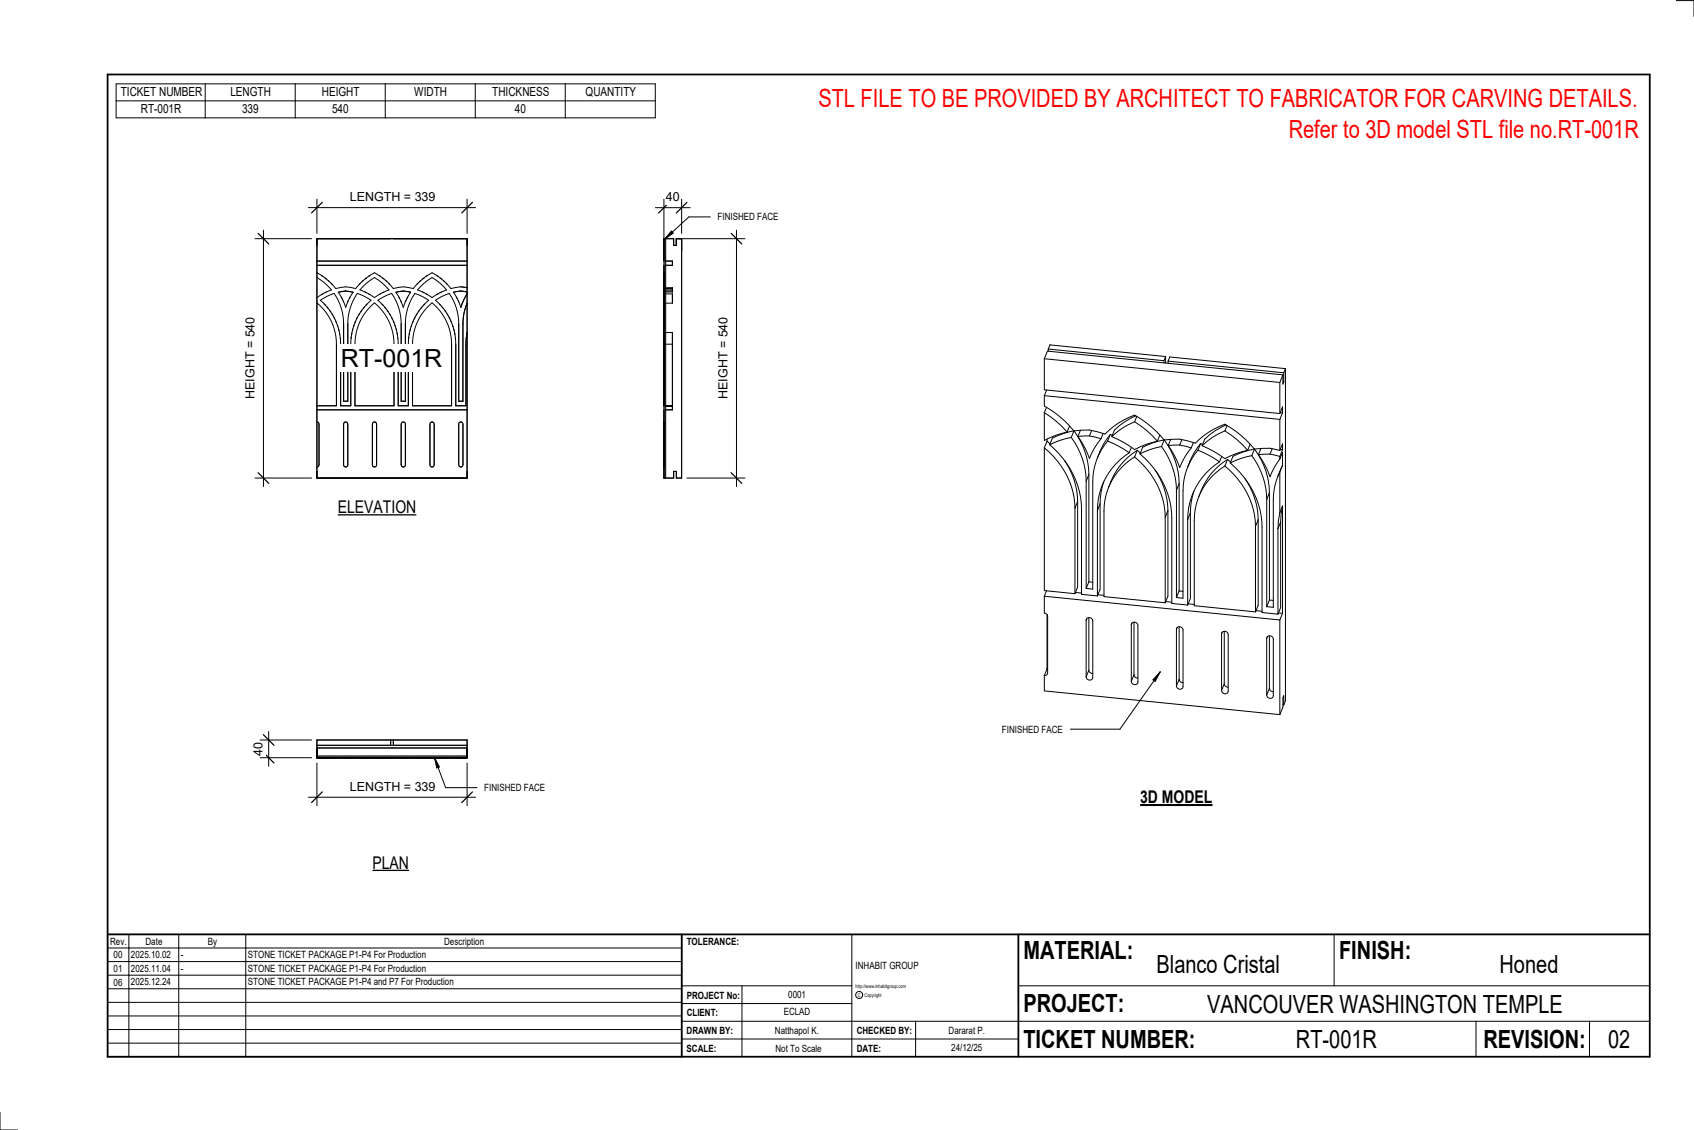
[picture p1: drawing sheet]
<svg xmlns="http://www.w3.org/2000/svg" width="914mm" height="610mm" viewBox="0 0 914 610" stroke-linecap="round" stroke-linejoin="round" font-family="sans-serif">
<path d="M171 408h81v1h-81z" fill="#7c7c7c"/>
<g fill="none" stroke="#000" stroke-width=".54">
<path d="M171 129h81v129h-81zM171 150l4 3 4 3-8 5M171 147l6 4 4 5a16 16 0 0 1 11 0l5-5 5-4 6 4 4 5a16 16 0 0 1 11 0l5-5 5-4 6 4 4 5a14 14 0 0 1 9-1M171 141h81M174 149h.1M174 158v1M175 150l1 1M176 158h-1M177 151l1 1M179 153h.1M183 158l4 8 4-8M185 157l-2 1"/>
<path d="M187 157h2M187 157l4 1M187 157l-4 1M187 157h-2M189 157l2 1M195 153h-1M196 154l6-4 4 3 4 3-8 5-8-5zM196 151l-1 1M197 158h1M198 150l-1 1M199 159h1M200 149h-1"/>
<path d="M205 149h.1M205 158v1M206 150l1 1M207 158h.1M208 151l1 1M210 153h.1M214 158l4 8 4-8M218 157l4 1M218 157l-4 1M226 153h-1M227 154l6-4 4 3 4 3-8 5-8-5zM227 151l-1 1"/>
<path d="M228 158h1M229 150l-1 1M230 159h1M231 149h-1M236 149h1M236 158v1M237 150l1 1M238 158h.1M239 151l1 1M241 153h.1M245 158l4 8M247 157l-2 1"/>
<path d="M249 157l-4 1M249 157l3 1M249 157h-2M252 159l-3 7zM252 143h-81M171 163a29 29 0 0 1 11 23v33h-11M173 162l7-4a29 29 0 0 1 5 17v41h3v-41a29 29 0 0 1 5-17l7 4a31 31 0 0 0-11 24v33h-5v-33a31 31 0 0 0-11-24zM175 164l1 1M176 166h1M178 167l1 1M179 169l1 1M180 171l1 1"/>
<path d="M181 173l1 1M182 175v1M183 177v1M183 180v1M184 160l1 1M185 162l1 1M188 162v1M189 160v1M190 180v1M190 177v1M191 175v1M192 173v1"/>
<path d="M193 171l-1 1M194 169v1M195 167v1M197 166h-1M198 164l-1 1M201 165l1-2a29 29 0 0 1 11 23v33h-21v-33a29 29 0 0 1 9-21zM204 162l7-4a29 29 0 0 1 6 17v41h2v-41a29 29 0 0 1 5-17l7 4a31 31 0 0 0-11 24v33h-5v-33a31 31 0 0 0-11-24zM206 164l1 1M208 166h.1M209 167l1 1M210 169l1 1M211 171l1 1"/>
<path d="M212 173l1 1M213 175v1M214 177v1M214 180l1 1M215 160l1 1M216 162l1 1M219 162v1M220 160v1M221 180v1M222 177l-1 1M222 175v1M223 173v1"/>
<path d="M224 171v1M225 169v1M226 167v1M228 166h-1M229 164v1M232 165l1-2a29 29 0 0 1 11 23v33h-21v-33a29 29 0 0 1 9-21zM237 164l1 1M239 166h.1M240 167l1 1M241 169l1 1M242 171l1 1M243 173l1 1"/>
<path d="M244 175l1 1M245 177v1M245 180l1 1M246 160l1 1M247 162l1 1M252 164l-2 9v43h-2v-41a29 29 0 0 0-6-17l-7 4a31 31 0 0 1 11 24v33h5v-33M252 179l-1 7zM184 182v1M190 182v1M215 182v1M221 182v1M246 182v1"/>
<path d="M171 228l1 1v22l-1 1M171 221h81M172 228h.1M186 228h.1M186 228h1l1 1v22a1.1 1.1 0 0 1-1 1 1.1 1.1 0 0 1-2-1zM187 228h.1M187 228h1M201 228h.1M201 228h2v1v22a1.1 1.1 0 0 1-1 1 1.1 1.1 0 0 1-1-1zM202 228h-1M202 228h.1M203 228h.1"/>
<path d="M217 228h.1M217 228h1l1 1v22a1.1 1.1 0 0 1-1 1 1.1 1.1 0 0 1-1-1zM218 228h-1M218 228h.1M219 228h.1M232 228h.1M232 228h2v1v22a1.1 1.1 0 0 1-1 1 1.1 1.1 0 0 1-1-1zM233 228h.1M233 228h1M234 228h.1M248 228h.1M248 228h1l1 1v22a1.1 1.1 0 0 1-1 1 1.1 1.1 0 0 1-1-1z"/>
<path d="M249 228h-1M249 228h.1M250 228h.1M172 252h.1M172 251v1M186 251v1M186 252h.1M187 252h.1M188 251h.1M201 251v1M201 252h1M202 252h.1"/>
<path d="M203 252h.1M203 251h.1M217 251v1M217 252h.1M217 252h1M218 252h.1M219 251h.1M232 251v1M233 252h.1M234 252h-1M234 252h.1M234 251h.1"/>
<path d="M248 251v1M248 252h.1M248 252h1M249 252h.1M250 251h.1M211 399v3M212 399v3M171 409h11M171 409h8zM171 409h1M171 409h16M171 409h81"/>
<path d="M171 409v-10h81v10M171 404h81M171 402h81M171 408h81M183 409h4zM184 409h-11h27h-11M187 409h4M187 409h15M192 409h10M200 409h-6h8M201 409h2M202 409h16"/>
<path d="M202 409h8zM204 409h9M214 409h4zM215 409h-11h27h-11M218 409h4zM218 409h15M223 409h10M225 409h8zM232 409h2M233 409h16M233 409h11M233 409h8z"/>
<path d="M245 409h4zM246 409h-11h17M249 409h3M251 409h1"/>
</g>
<path d="M358 129h1v129h-1z" fill="#7c7c7c"/>
<g fill="none" stroke="#000" stroke-width=".54">
<path d="M358 129h6v3h1v-3h3v129h-3v-4h-1v4h-6zM359 129v129M358 150v11M358 157v9v-7M358 147v9v-1M359 157h4v1M359 156h4M359 141h4v2h-4M359 155h4v3M359 159h4M359 158h4M363 159v5"/>
<path d="M358 163v23v-28v15M358 164v11M359 179h4v42h-4M359 164h4M359 186h4M564 194v16l127 13M564 194l127 12M564 194l1-5 128 13M566 188l62 7M566 188v1M567 186l62 6M567 186h.1"/>
<path d="M567 186l-1 2M628 195v1M629 192v4M629 192l-1 3M631 195v-2l63 6M631 195l62 6M631 195v1M694 199l-1 2M694 199v179l-1 2M359 219h4M564 213v6l8 6 8 7M564 213l127 13"/>
<path d="M565 220l-1 3M565 210l-1 3M691 206v17M693 202l-2 4M693 202v5v-1M693 206h.1M693 201v5M358 228v1M358 228v1zM564 223v15l6-3 6-2M564 223a51 51 0 0 1 12 10M565 238l2 1"/>
<path d="M565 238l-1 4M565 237v1M567 240a46 46 0 0 1 17 35v46h8M577 230l-1 3M578 236a40 40 0 0 1 8 24M578 236l-6 2-5 2M580 232l-6 2-6 2-1 4M580 232a28 28 0 0 1 17 2l7-6 8-4 9 6 7 7M580 232l-2 4M580 232a40 40 0 0 1 8 24M582 235l3 6 3 6 3-5 3-5M583 232l-1 3"/>
<path d="M588 235l6 2M588 235h-6M589 232l-1 3M595 234l-1 3M598 238l6 3 6 3M598 238a34 34 0 0 0-8 22v58l-4-1M599 234l-3 5-3 6M599 234l1 1M599 234l-1 4M600 236l7 3 5 4 6-3 7-2M612 228a51 51 0 0 1 13 10M612 228a39 39 0 0 0-12 8"/>
<path d="M613 224a37 37 0 0 0-11 8l-2 4M614 225l-2 3M626 235l-1 3M628 237l-6 2-5 2-2 4M628 237a28 28 0 0 1 17 2l7-6 9-4 9 6 7 7M628 237l-1 4M628 237a40 40 0 0 1 8 24M632 237l-1 3M638 237l-1 3M644 239l-1 3M648 239l-3 5-3 5M648 239l1 1"/>
<path d="M648 239l-1 4M661 232a51 51 0 0 1 12 11M661 232a39 39 0 0 0-12 8M662 229a37 37 0 0 0-12 8l-1 3M662 230l-1 2M675 240l-2 3M691 226v17M691 223h1M692 223v-3l-1 3M692 223l-1 3M358 251v1M358 251v1z"/>
<path d="M564 242a43 43 0 0 1 16 32M564 242v77l16 1M575 249a40 40 0 0 1 7 22M586 260v57M588 256l-2 4M588 256v58M594 244l-2 3M596 260l-2 6v6M600 259l-2 4M610 244a37 37 0 0 0-18 31M611 241l-1 3M612 246a43 43 0 0 1 17 33"/>
<path d="M612 246l-4 4-4 4-5 8M614 243a35 35 0 0 0-14 17M614 243l2 1M614 243l-2 3M615 245a46 46 0 0 1 18 34v47h8M623 254a40 40 0 0 1 7 22M627 241a40 40 0 0 1 8 23M627 241l-6 1-6 3M631 240l3 6 3 6 2-5 4-5M637 240l6 2M637 240h-6M643 248l-2 4"/>
<path d="M647 243l6 3 5 3M647 243a34 34 0 0 0-8 22v58l-4-1M649 240l6 4 6 3 6-2 6-2M658 249a37 37 0 0 0-17 31M659 246l-1 3M661 251a43 43 0 0 1 17 33M661 251l-7 6-3 5-3 5M663 248a35 35 0 0 0-15 17M663 248l1 1M663 248l-2 3M664 250a46 46 0 0 1 17 34v46l9 1M672 258a40 40 0 0 1 7 22"/>
<path d="M676 246a40 40 0 0 1 8 23M676 246l-6 1-6 3M677 242l-6 2-5 2-2 4M677 242a25 25 0 0 1 14 1M677 242l-1 4M677 242a40 40 0 0 1 8 24M679 245l4 6 3 6 2-5 3-4M681 242l-2 3M686 245h-7M686 245l5 1M687 242l-1 3M691 246v2"/>
<path d="M691 248l1-4v7M691 242l1 1M692 251l-1 2M692 251l-2 6M692 243l-1 3M692 243v-4l-1 4M580 274v46M582 271l-2 3M582 271v46l-2 3M592 275v46M594 272l-2 3M594 272v46l-2 3"/>
<path d="M599 262l-2 5-1 6v49l33 3M629 279v46M630 276l-1 3M630 276v46l-1 3M635 264v58M636 261l-1 3M636 261v58M643 277l-2 3M643 277v46l-2 3M645 265l-2 6v6M647 267l-1 5-1 6v49l33 3M649 264l-2 4"/>
<path d="M684 269v58M685 266l-1 3M685 266v58M691 277l-1 8M691 277v-22l-3 7-1 5v61l-3-1M692 273l-1 9M692 273l-1 4M692 273v58M641 280v46M678 284v46M679 280l-1 4M679 280v47l-1 3"/>
<path d="M690 285v46M691 282v46l-1 3M691 282l-1 3M565 319l-1 3M581 320h3M588 314h2M588 314l-2 3M636 319h3M636 319l-1 3M564 322v9h1l1 1v31l-1 1h-1M564 322l127 12M565 332v29"/>
<path d="M586 335a1.8 1.8 0 0 1 2-2 1.8 1.8 0 0 1 2 2v30a1.8 1.8 0 0 1-2 2 1.8 1.8 0 0 1-2-2M586 335v30M587 334l-1 1M588 333v29M593 321h3M611 337a1.8 1.8 0 0 1 2-1 1.8 1.8 0 0 1 1 1v31a1.8 1.8 0 0 1-2 1 1.8 1.8 0 0 1-1-1M611 337v31M611 336v1M612 336v28M629 325h4M635 339a1.8 1.8 0 0 1 2-1 1.8 1.8 0 0 1 2 2v30a1.8 1.8 0 0 1-2 2 1.8 1.8 0 0 1-2-2M635 339v31"/>
<path d="M635 339h.1M636 338v28M641 326h4M678 329l3 1M685 324h2M685 324l-1 3M690 331h2M691 334v52M692 331l-1 3M659 342a1.8 1.8 0 0 1 2-1 1.8 1.8 0 0 1 2 1v31a1.8 1.8 0 0 1-2 1 1.8 1.8 0 0 1-2-1M659 342v31M660 341l-1 1"/>
<path d="M661 341v28M684 344a1.8 1.8 0 0 1 2-1 1.8 1.8 0 0 1 1 2v30a1.8 1.8 0 0 1-2 2 1.8 1.8 0 0 1-1-2M684 344v31M684 344h.1M685 343v28M564 364v9l127 13M565 361l-1 3M566 361h-1M588 362v1h2M588 362l-2 3M612 364l1 1 1 1M612 364l-1 4"/>
<path d="M636 366l1 2h2M636 366l-1 4M661 369v1l2 1M661 369l-2 4M685 371l1 2h1M685 371l-1 4M693 380h.1M693 380v-5v6l-2 5M171 412v23M252 412v23M166 430h91"/>
</g>
<path d="M174 427l-6 6M255 427l-6 6" fill="none" stroke="#000" stroke-width=".67"/>
<path d="M189 421h46v7h-46z" fill="#fff"/>
<path d="M140 399h28M145 395v18M140 409h28" fill="none" stroke="#000" stroke-width=".54"/>
<path d="M142 396l6 6M142 406l6 6" fill="none" stroke="#000" stroke-width=".67"/>
<path d="M136 400h7v8h-7z" fill="#fff"/>
<path d="M166 112h91M171 107v19M252 107v19" fill="none" stroke="#000" stroke-width=".54"/>
<path d="M174 109l-6 6M255 109l-6 6" fill="none" stroke="#000" stroke-width=".67"/>
<path d="M189 103h46v7h-46z" fill="#fff"/>
<path d="M138 129h30M142 124v138M138 258h30" fill="none" stroke="#000" stroke-width=".54"/>
<path d="M139 126l6 6M139 255l6 6" fill="none" stroke="#000" stroke-width=".67"/>
<g fill="#fff">
<path d="M131 171h8v44h-8z"/>
<path d="M184 186h55v15h-55z"/>
</g>
<path d="M367 129h35M398 124v138M371 258h31" fill="none" stroke="#000" stroke-width=".54"/>
<path d="M395 126l5 6M395 255l5 6" fill="none" stroke="#000" stroke-width=".67"/>
<path d="M387 171h7v44h-7z" fill="#fff"/>
<path d="M354 112h19M358 107v33M368 107v19" fill="none" stroke="#000" stroke-width=".54"/>
<path d="M361 109l-5 6M371 109l-6 6" fill="none" stroke="#000" stroke-width=".67"/>
<path d="M359 103h8v7h-8z" fill="#fff"/>
<g fill="none" stroke="#000" stroke-width=".54">
<path d="M905 0h9v9M460 504v66M720 504v28M891 504h-341v37M368 532h92M401 532v38M550 532h341M368 551h523M368 541h92M494 551v19M797 551v19M858 551v19"/>
<path d="M368 561h182M0 600v10h10"/>
<circle cx="464" cy="537" r="1.9"/>
</g>
<path d="M58 40h833v530h-833zM58 504h833M368 504v66M550 504v66" fill="none" stroke="#000" stroke-width=".96"/>
<g fill="#fff">
<path d="M652 534h192v15h-192z"/>
<path d="M513 562h17v6h-17z"/>
<path d="M425 533h10v6h-10z"/>
<path d="M423 543h15v6h-15z"/>
<path d="M418 553h24v6h-24z"/>
<path d="M624 513h68v15h-68z"/>
<path d="M809 513h33v15h-33z"/>
<path d="M512 553h20v6h-20z"/>
<path d="M700 553h44v15h-44z"/>
<path d="M442 45h443v16h-443z"/>
<path d="M868 553h12v15h-12z"/>
<path d="M61 512h5v6h-5z"/>
<path d="M61 520h5v6h-5z"/>
<path d="M61 527h5v6h-5z"/>
<path d="M182 268h43v11h-43z"/>
</g>
<path d="M182 278h43" fill="none" stroke="#000" stroke-width=".69" stroke-linecap="butt"/>
<path d="M201 460h20v11h-20z" fill="#fff"/>
<path d="M201 470h20" fill="none" stroke="#000" stroke-width=".69" stroke-linecap="butt"/>
<path d="M615 424h40v12h-40z" fill="#fff"/>
<path d="M615 434h39" fill="none" stroke="#000" stroke-width="1.1" stroke-linecap="butt"/>
<path d="M696 62h191v15h-191z" fill="#fff"/>
<g fill="none" stroke="#000" stroke-width=".54">
<path d="M63 45h291v19h-291zM63 54h291M111 45v19M159 45v19M208 45v19M257 45v19M305 45v19M383 117h-11l-13 12M362 125l1 1-4 3zM626 362l-2 6-2-1zM626 362l-21 31h-27M234 409l3 5h-1z"/>
<path d="M234 409l7 16h16M58 504h310v66h-310zM58 519h310M58 511h310M70 504v66M96 504v66M133 504v66M58 533h310M58 526h310M58 555h310M58 548h310M58 541h310"/>
<path d="M58 563h310"/>
</g>
<path d="M362 125l1 1-4 3zM626 362l-2 6-2-1zM234 409l3 5h-1z" fill="#000"/>
<g font-size="13.5" fill="#f00">
<text x="442" y="58">STL FILE TO BE PROVIDED BY ARCHITECT TO FABRICATOR FOR CARVING DETAILS.</text>
<text x="696" y="75">Refer to 3D model STL file no.RT-001R</text>
</g>
<g font-size="13.5">
<text x="184" y="198">RT-001R</text>
<text x="552" y="517">MATERIAL:</text>
<text x="723" y="517">FINISH:</text>
<text x="624" y="525">Blanco Cristal</text>
<text x="809" y="525">Honed</text>
<text x="552" y="546">PROJECT:</text>
<text x="652" y="546">VANCOUVER WASHINGTON TEMPLE</text>
<text x="552" y="565">TICKET NUMBER:</text>
<text x="700" y="565">RT-001R</text>
<text x="801" y="565">REVISION:</text>
<text x="868" y="565">02</text>
</g>
<g font-size="9.4">
<text x="182" y="277">ELEVATION</text>
<text x="615" y="433">3D MODEL</text>
<text x="201" y="469">PLAN</text>
</g>
<g font-size="6.7">
<text x="65" y="52">TICKET NUMBER</text>
<text x="124" y="52">LENGTH</text>
<text x="174" y="52">HEIGHT</text>
<text x="224" y="52">WIDTH</text>
<text x="266" y="52">THICKNESS</text>
<text x="316" y="52">QUANTITY</text>
<text x="76" y="61">RT-001R</text>
<text x="131" y="61">339</text>
<text x="179" y="61">540</text>
<text x="278" y="61">40</text>
<text x="189" y="109">LENGTH = 339</text>
<text x="359" y="109">40</text>
<text x="137" y="215" transform="rotate(-90 137 215)">HEIGHT = 540</text>
<text x="393" y="215" transform="rotate(-90 393 215)">HEIGHT = 540</text>
<text x="142" y="408" transform="rotate(-90 142 408)">40</text>
<text x="189" y="427">LENGTH = 339</text>
</g>
<g font-size="5.4">
<text x="387" y="119">FINISHED FACE</text>
<text x="541" y="395">FINISHED FACE</text>
<text x="261" y="427">FINISHED FACE</text>
<text x="59" y="510">Rev.</text>
<text x="79" y="510">Date</text>
<text x="112" y="510">By</text>
<text x="240" y="510">Description</text>
<text x="371" y="510">TOLERANCE:</text>
<text x="61" y="517">00</text>
<text x="71" y="517">2025.10.02</text>
<text x="98" y="517">-</text>
<text x="134" y="517">STONE TICKET PACKAGE P1-P4 For Production</text>
<text x="61" y="525">01</text>
<text x="71" y="524">2025.11.04</text>
<text x="98" y="524">-</text>
<text x="134" y="524">STONE TICKET PACKAGE P1-P4 For Production</text>
<text x="462" y="523">INHABIT GROUP</text>
<text x="61" y="532">06</text>
<text x="71" y="532">2025.12.24</text>
<text x="134" y="532">STONE TICKET PACKAGE P1-P4 and P7 For Production</text>
<text x="371" y="539">PROJECT No:</text>
<text x="425" y="538">0001</text>
<text x="371" y="548">CLIENT:</text>
<text x="423" y="548">ECLAD</text>
<text x="371" y="558">DRAWN BY:</text>
<text x="418" y="558">Natthapol K.</text>
<text x="462" y="558">CHECKED BY:</text>
<text x="512" y="558">Dararat P.</text>
<text x="371" y="567">SCALE:</text>
<text x="419" y="567">Not To Scale</text>
<text x="462" y="567">DATE:</text>
<text x="513" y="567">24/12/25</text>
</g>
<g font-size="2.7">
<text x="462" y="533">http://www.inhabitgroup.com</text>
<text x="463" y="538">C</text>
<text x="467" y="538">Copyright</text>
</g>
</svg>
